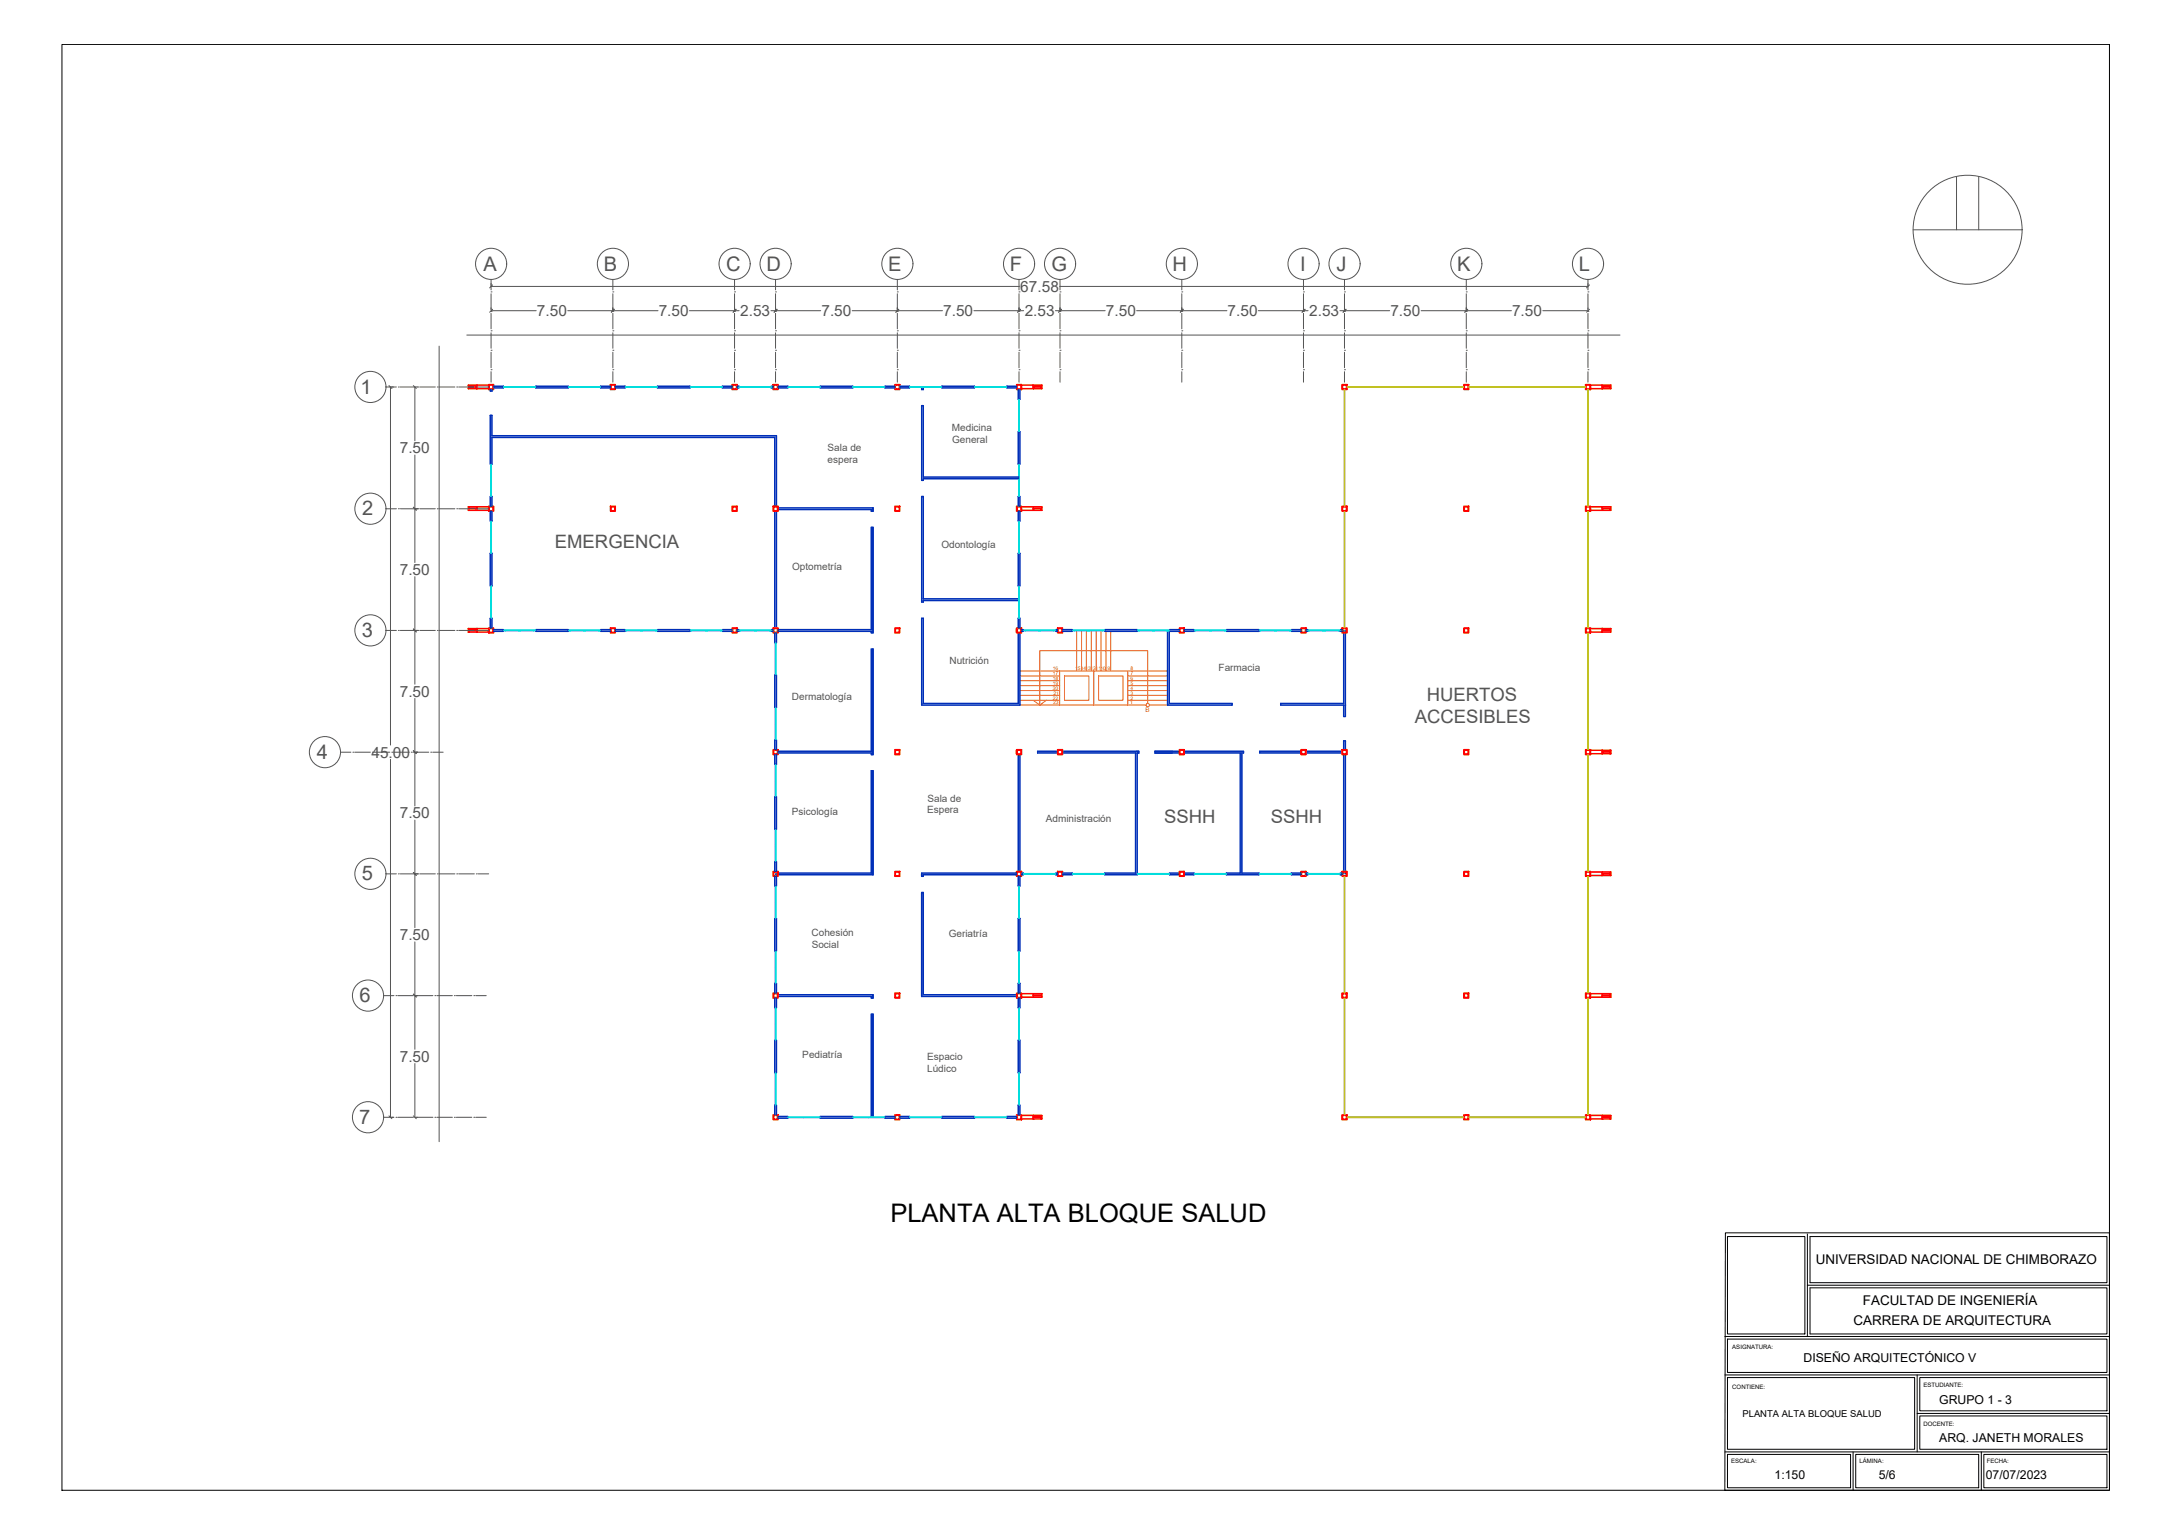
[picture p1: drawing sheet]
<svg xmlns="http://www.w3.org/2000/svg" width="841mm" height="594mm" viewBox="0 0 841 594" stroke-linecap="round" stroke-linejoin="round" font-family="sans-serif">
<g fill="none" stroke="#000" stroke-width=".39">
<path d="M24 17.2h792.8v559.9h-792.8zM668.1 477.4h148.7v99.7h-148.9zM668.9 478.9h30v37.7h-30zM699.8 477.9v39.7M700.9 478.9h114.9v17.9h-114.9zM699.8 497.7h117M700.9 498.7h114.9v17.9h-114.9zM667.9 517.6h148.9M668.9 518.6h146.9v12.9h-146.9zM667.9 532.5h148.9M668.9 533.5h72.5v27.8h-72.5zM742.3 532.5v29.8"/>
<path d="M743.4 533.5h72.4v12.9h-72.4zM742.3 547.4h74.5M743.4 548.4h72.4v12.9h-72.4zM667.9 562.3h148.9M668.9 563.3h47.7v12.9h-47.7zM717.5 562.3v14.8M718.6 563.3h47.6v12.9h-47.6zM767.2 562.3v14.8M768.2 563.3h47.6v12.9h-47.6z"/>
</g>
<!-- layer: envolvente -->
<g fill="none" stroke="#002eb8" stroke-width=".59">
<path d="M189.9 150.8v.6h.6v-.6M191.1 149.6h3.8v.6h-3.8M207.5 149.6h12.5v.6h-12.5zM236.4 149.6h-3.8v.6h3.8M238.2 149.6h3.8v.6h-3.8M254.6 149.6h12.6v.6h-12.6zM283.5 149.6h-3.8v.6h3.8M285.4 149.6h.7v.6h-.7M299.4 149.6h-.8v.6h.8M301.3 149.6h3.7v.6h-3.7M317.6 149.6h12.6v.6h-12.6zM346.5 149.6h-3.8v.6h3.8"/>
<path d="M348.4 149.6h3.8v.6h-3.8M356.9 150v.8h.6v-.8M364.7 149.6h12.6v.6h-12.6zM393.6 149.6h-3.7v.6h3.7M394.3 150.8v3.8h.6v-3.8M394.3 167.2h.6v12.5h-.6zM189.9 196.1v-3.8h.6v3.8M189.9 198v3.7h.6v-3.7M300 196.1v-26.7h-109.5v10.3h-.6v-18.8h.6v7.9h110.1v27.3M300 198v45.2M300.6 198v45.2M301.3 196.7h36.7v1.3h-.6v-.7h-36.1"/>
<path d="M394.3 196.1v-3.8h.6v3.8M394.3 198v3.7h.6v-3.7M394.4 184.8h-36.9v-27.7h-.6v28.9h.6v-.6h36.9M189.9 214.3h.6v12.6h-.6zM394.3 214.3h.6v12.6h-.6zM394.4 231.9h-36.9v-39.6h-.6v40.8h.6v-.5h36.9M189.9 243.2v-3.7h.6v3.7M191.1 243.9h3.8v.6h-3.8M207.5 243.9h12.5v.6h-12.5zM236.4 243.9h-3.8v.6h3.8M238.2 243.9h3.8v.6h-3.8M254.6 243.9h12.6v.6h-12.6z"/>
<path d="M283.5 243.9h-3.8v.6h3.8M285.4 243.9h.7v.6h-.7M299.4 243.9h-.8v.6h.8M300 245.1v3.8h.6v-3.8M301.3 243.9h36.1v-39.7h.6v40.9h-.6v-.6h-36.1M394.3 243.2v-3.7h.6v3.7M394.3 245.1v27.3h-36.8v-32.9h-.6v33.6h38v-28M395.5 243.9h.7v.6h-.7M409.5 243.9h-.7v.6h.7M411.4 243.9h3.8v.6h-3.8M427.8 243.9h12.5v.6h-12.5zM452.1 244.5v28.6h25v-.7h-24.4v-27.9"/>
<path d="M456.7 243.9h-3.8v.6h3.8M458.5 243.9h3.8v.6h-3.8M474.9 243.9h12.6v.6h-12.6zM503.8 243.9h-3.8v.6h3.8M505.7 243.9h.7v.6h-.7M519.7 243.9h-.7v.6h.7M520.3 244.2v28.2h-24.4v.7h24.4v4.4h.6v-33.3M300 261.4h.6v12.6h-.6zM300 290.3v-3.7h.6v3.7M300 292.2v3.8h.6v-3.8M301.3 291h36.1v-39.6h.6v40.8h-.6v-.6h-36.1M394.3 292.2v45.3"/>
<path d="M394.9 292.2v45.3M409.5 291h-7.7v.6h7.7M411.4 291h29.5v.6h-.6v47.2h-12.5v-.7h11.9v-46.5h-28.3M456.7 291h-9.5v.6h9.5M458.5 291h23v.6h-.6v46.5h6.6v.7h-12.6v-.7h5.3v-46.5h-21.7M503.8 291h-16v.6h16M505.7 291.6h14M505.7 291h14M520.3 290.3v-3.4h.6v3.4M520.3 292.2v45.3M520.9 292.2v45.3M300 308.6h.6v12.6h-.6z"/>
<path d="M300 337.5v-3.8h.6v3.8M300 339.4v3.7h.6v-3.7M300.3 338.1h37.1v-39.6h.6v40.3h-37.7M393.6 338.1h-36.7v1.3h.6v-.6h36.1M394.3 339.4v3.7h.6v-3.7M395.5 338.1h.7v.7h-.7M409.5 338.1h-.7v.7h.7M411.4 338.1h3.8v.7h-3.8M456.7 338.1h-3.8v.7h3.8M458.5 338.1h3.8v.7h-3.8M503.8 338.1h-3.8v.7h3.8M505.7 338.1h.7v.7h-.7"/>
<path d="M519.7 338.1h-.7v.7h.7M520.3 337.7v.7M520.9 337.7v.7M300 355.7h.6v12.6h-.6zM394.3 355.7h.6v12.6h-.6zM300 384.6v-3.8h.6v3.8M300 386.5v3.8h.6v-3.8M301.3 385.2h36.7v1.3h-.6v-.6h-36.1M393.6 385.2h-36.1v-39.5h-.6v40.2h36.7M394.3 384.6v-3.8h.6v3.8M394.3 386.5v3.8h.6v-3.8M300 402.9h.6v12.5h-.6z"/>
<path d="M394.3 402.9h.6v12.5h-.6zM300 431.8v-3.8h.6v3.8M301.3 432.4h3.7v.6h-3.7M317.6 432.4h12.6v.6h-12.6zM337.4 432.5v-39.7h.6v39.9M346.5 432.4h-3.8v.6h3.8M348.4 432.4h3.8v.6h-3.8M364.7 432.4h12.6v.6h-12.6zM393.6 432.4h-3.7v.6h3.7M394.3 431.8v-3.8h.6v3.8"/>
</g>
<!-- layer: Escaleras -->
<g fill="none" stroke="#dd6e00" stroke-width=".39">
<path d="M394.9 259.9h15.4M410.3 259.9h13.2v13.2h-13.2zM410.3 259.9v13.2h-15.4M416.9 244.3v15.6M418.8 244.3v15.6M420.7 244.3v15.6M422.6 244.3v15.6M423.5 259.9h13.2v13.2h-13.2zM424.5 244.3v15.6M426.3 244.3v15.6M428.2 244.5v15.4M430.1 244.5v15.4"/>
<path d="M436.7 259.9h15.4M394.9 261.8h15.4M394.9 263.6h15.4M394.9 265.5h15.4M394.9 267.4h15.4M394.9 269.3h15.4M394.9 271.2h15.4M400.1 271.2l2.5 1.9v-21.1h41.8v20.4M405.2 271.2l-2.6 1.9M412.2 261.8h9.4v9.4h-9.4zM425.4 261.8h9.4v9.4h-9.4zM436.7 261.8h15.4"/>
<path d="M436.7 263.6h15.4M436.7 265.5h15.4M436.7 267.4h15.4M436.7 269.3h15.4M436.7 271.2h15.4M436.7 273.1h7M445 273.1h7.1"/>
<circle cx="444.4" cy="273" r=".66"/>
</g>
<!-- layer: Estructura -->
<g fill="none" stroke="#f00" stroke-width=".59">
<path d="M181.6 149.2v.5h2.9v-.5h.2M181.6 150.5v-.6h2.9v.6M184.5 149.2h-3.2v1.3h7.9M184.7 149.2h4.5M184.7 149.2v1.3M189.2 148.9h1.9v1.9h-1.9zM189.4 149.1h1.5v1.5h-1.5zM236.4 148.9h1.8v1.9h-1.8zM236.5 149.1h1.6v1.5h-1.6zM283.5 148.9h1.9v1.9h-1.9zM283.7 149.1h1.5v1.5h-1.5zM299.4 148.9h1.9v1.9h-1.9z"/>
<path d="M299.6 149.1h1.5v1.5h-1.5zM301.3 149.2v1.4M346.5 148.9h1.9v1.9h-1.9zM346.7 149.1h1.5v1.5h-1.5zM393.6 148.9h1.9v1.9h-1.9zM393.9 149.1h1.4v1.5h-1.4zM395.5 149.2h4.5M400 149.2l.2 .5h3v-.5M400 149.2v1.3M400.2 150.5v-.6h3v.6M400.2 149.2h3.2v1.3h-7.9M519.7 148.9h1.9v1.9h-1.9z"/>
<path d="M519.8 149.1h1.6v1.5h-1.6zM566.8 148.9h1.9v1.9h-1.9zM567 149.1h1.5v1.5h-1.5zM613.9 148.9h2v1.9h-2zM614.1 149.1h1.5v1.5h-1.5zM615.9 149.2h4.4M620.3 149.2l.2 .5h3v-.5M620.3 149.2v1.3M620.5 150.5v-.6h3v.6M620.5 149.2h3.2v1.3h-7.8M181.6 196.3v.5h2.9v-.5h.2M181.6 197.6v-.6h2.9v.6"/>
<path d="M184.5 196.3h-3.2v1.3h7.9M184.7 196.3v1.3M184.7 196.3h4.5M189.2 196.1h1.9v1.9h-1.9zM189.4 196.3h1.5v1.5h-1.5zM236.4 196.1h1.8v1.9h-1.8zM236.5 196.3h1.6v1.5h-1.6zM283.5 196.1h1.9v1.9h-1.9zM283.7 196.3h1.5v1.5h-1.5zM299.4 196.1h1.9v1.9h-1.9zM299.6 196.3h1.5v1.5h-1.5zM301.3 196.4v1.3"/>
<path d="M346.5 196.1h1.9v1.9h-1.9zM346.7 196.3h1.5v1.5h-1.5zM393.6 196.1h1.9v1.9h-1.9zM393.9 196.3h1.4v1.5h-1.4zM395.5 196.3h4.5M400 196.3l.2 .5h3v-.5M400 196.3v1.3M400.2 197.6v-.6h3v.6M400.2 196.3h3.2v1.3h-7.9M519.7 196.1h1.9v1.9h-1.9zM519.8 196.3h1.6v1.5h-1.6zM566.8 196.1h1.9v1.9h-1.9z"/>
<path d="M567 196.3h1.5v1.5h-1.5zM613.9 196.1h2v1.9h-2zM614.1 196.3h1.5v1.5h-1.5zM615.9 196.3h4.4M620.3 196.3l.2 .5h3v-.5M620.3 196.3v1.3M620.5 197.6v-.6h3v.6M620.5 196.3h3.2v1.3h-7.8M181.6 243.4v.5h2.9v-.5h.2M181.6 244.8v-.6h2.9v.6M184.5 243.4h-3.2v1.4h7.9M184.7 243.4v1.4"/>
<path d="M184.7 243.4h4.5M189.2 243.2h1.9v1.9h-1.9zM189.4 243.4h1.5v1.5h-1.5zM236.4 243.2h1.8v1.9h-1.8zM236.5 243.4h1.6v1.5h-1.6zM283.5 243.2h1.9v1.9h-1.9zM283.7 243.4h1.5v1.5h-1.5zM299.4 243.2h1.9v1.9h-1.9zM299.6 243.4h1.5v1.5h-1.5zM301.3 243.5v1.3M346.5 243.2h1.9v1.9h-1.9zM346.7 243.4h1.5v1.5h-1.5z"/>
<path d="M393.6 243.2h1.9v1.9h-1.9zM393.6 243.5v1.3M393.9 243.4h1.4v1.5h-1.4zM409.5 243.2h1.9v1.9h-1.9zM409.7 243.4h1.5v1.5h-1.5zM456.7 243.2h1.8v1.9h-1.8zM456.8 243.4h1.6v1.5h-1.6zM503.8 243.2h1.9v1.9h-1.9zM503.8 243.5v1.3M504 243.4h1.5v1.5h-1.5zM519.7 243.2h1.9v1.9h-1.9zM519.8 243.4h1.6v1.5h-1.6z"/>
<path d="M566.8 243.2h1.9v1.9h-1.9zM567 243.4h1.5v1.5h-1.5zM613.9 243.2h2v1.9h-2zM614.1 243.4h1.5v1.5h-1.5zM615.9 243.4h4.4M620.3 243.4l.2 .5h3v-.5M620.3 243.4v1.4M620.5 244.8v-.6h3v.6M620.5 243.4h3.2v1.4h-7.8M299.4 290.3h1.9v1.9h-1.9zM299.6 290.5h1.5v1.5h-1.5zM346.5 290.3h1.9v1.9h-1.9z"/>
<path d="M346.7 290.5h1.5v1.5h-1.5zM393.6 290.3h1.9v1.9h-1.9zM393.6 290.6v1.4M393.9 290.5h1.4v1.5h-1.4zM409.5 290.3h1.9v1.9h-1.9zM409.7 290.5h1.5v1.5h-1.5zM456.7 290.3h1.8v1.9h-1.8zM456.8 290.5h1.6v1.5h-1.6zM503.8 290.3h1.9v1.9h-1.9zM503.8 290.6v1.4M504 290.5h1.5v1.5h-1.5zM519.7 290.3h1.9v1.9h-1.9z"/>
<path d="M519.8 290.5h1.6v1.5h-1.6zM566.8 290.3h1.9v1.9h-1.9zM567 290.5h1.5v1.5h-1.5zM613.9 290.3h2v1.9h-2zM614.1 290.5h1.5v1.5h-1.5zM615.9 290.5h4.4M620.3 290.5l.2 .6h3v-.6M620.3 290.5v1.4M620.5 291.9v-.6h3v.6M620.5 290.5h3.2v1.4h-7.8M299.4 337.5h1.9v1.9h-1.9zM299.6 337.7h1.5v1.5h-1.5z"/>
<path d="M346.5 337.5h1.9v1.9h-1.9zM346.7 337.7h1.5v1.5h-1.5zM393.6 337.5h1.9v1.9h-1.9zM393.6 337.7v1.4M393.9 337.7h1.4v1.5h-1.4zM409.5 337.5h1.9v1.9h-1.9zM409.7 337.7h1.5v1.5h-1.5zM456.7 337.5h1.8v1.9h-1.8zM456.8 337.7h1.6v1.5h-1.6zM503.8 337.5h1.9v1.9h-1.9zM503.8 337.7v1.4M504 337.7h1.5v1.5h-1.5z"/>
<path d="M519.7 337.5h1.9v1.9h-1.9zM519.8 337.7h1.6v1.5h-1.6zM566.8 337.5h1.9v1.9h-1.9zM567 337.7h1.5v1.5h-1.5zM613.9 337.5h2v1.9h-2zM614.1 337.7h1.5v1.5h-1.5zM615.9 337.7h4.4M620.3 337.7l.2 .5h3v-.5M620.3 337.7v1.4M620.5 339.1v-.7h3v.7M620.5 337.7h3.2v1.4h-7.8M299.4 384.6h1.9v1.9h-1.9z"/>
<path d="M299.6 384.8h1.5v1.5h-1.5zM346.5 384.6h1.9v1.9h-1.9zM346.7 384.8h1.5v1.5h-1.5zM393.6 384.6h1.9v1.9h-1.9zM393.9 384.8h1.4v1.5h-1.4zM395.5 384.8h4.5M400 384.8l.2 .6h3v-.6M400 384.8v1.4M400.2 386.2v-.7h3v.7M400.2 384.8h3.2v1.4h-7.9M519.7 384.6h1.9v1.9h-1.9zM519.8 384.8h1.6v1.5h-1.6z"/>
<path d="M566.8 384.6h1.9v1.9h-1.9zM567 384.8h1.5v1.5h-1.5zM613.9 384.6h2v1.9h-2zM614.1 384.8h1.5v1.5h-1.5zM615.9 384.8h4.4M620.3 384.8l.2 .6h3v-.6M620.3 384.8v1.4M620.5 386.2v-.7h3v.7M620.5 384.8h3.2v1.4h-7.8M299.4 431.8h1.9v1.8h-1.9zM299.6 431.9h1.5v1.6h-1.5zM346.5 431.8h1.9v1.8h-1.9z"/>
<path d="M346.7 431.9h1.5v1.6h-1.5zM393.6 431.8h1.9v1.8h-1.9zM393.9 431.9h1.4v1.6h-1.4zM395.5 432h4.5M400 432l.2 .5h3v-.5M400 432v1.3M400.2 433.3v-.6h3v.6M400.2 432h3.2v1.3h-7.9M519.7 431.8h1.9v1.8h-1.9zM519.8 431.9h1.6v1.6h-1.6zM566.8 431.8h1.9v1.8h-1.9zM567 431.9h1.5v1.6h-1.5z"/>
<path d="M613.9 431.8h2v1.8h-2zM614.1 431.9h1.5v1.6h-1.5zM615.9 432h4.4M620.3 432l.2 .5h3v-.5M620.3 432v1.3M620.5 433.3v-.6h3v.6M620.5 432h3.2v1.3h-7.8"/>
</g>
<!-- layer: ventanas -->
<g fill="none" stroke="#0dd" stroke-width=".39">
<path d="M194.9 149.7h12.6M194.9 150h12.6M195.5 149.7v.3M195.5 149.8h5.4M195.5 150h5.4M200.9 149.7v.3M201.2 149.7v.3M201.5 149.8h5.3M201.5 150h5.3M201.5 149.7v.3M206.8 149.7v.3M220 149.7h12.6"/>
<path d="M220 150h12.6M220.6 149.8h5.4M220.6 150h5.4M220.6 149.7v.3M226 149.7v.3M226.3 149.7v.3M226.6 149.8h5.4M226.6 150h5.4M226.6 149.7v.3M232 149.7v.3M242 149.7h12.6M242 150h12.6"/>
<path d="M242.6 149.8h5.4M242.6 150h5.4M242.6 149.7v.3M248 149.7v.3M248.3 149.7v.3M248.6 149.8h5.3M248.6 150h5.3M248.6 149.7v.3M253.9 149.7v.3M267.2 149.7h12.5M267.2 150h12.5M267.8 149.8h5.3"/>
<path d="M267.8 150h5.3M267.8 149.7v.3M273.1 149.7v.3M273.5 149.7v.3M273.8 149.8h5.3M273.8 150h5.3M273.8 149.7v.3M279.1 149.7v.3M286.1 149.7h12.5M286.1 150h12.5M286.7 149.8h5.3M286.7 150h5.3"/>
<path d="M286.7 149.7v.3M292 149.7v.3M292.4 149.7v.3M292.7 149.8h5.3M292.7 150h5.3M292.7 149.7v.3M298 149.7v.3M305 149.7h12.6M305 150h12.6M305.7 149.8h5.3M305.7 150h5.3M305.7 149.7v.3"/>
<path d="M311 149.7v.3M311.3 149.7v.3M311.6 149.8h5.4M311.6 150h5.4M311.6 149.7v.3M317 149.7v.3M330.2 149.7h12.5M330.2 150h12.5M330.8 149.8h5.4M330.8 150h5.4M330.8 149.7v.3M336.2 149.7v.3"/>
<path d="M336.5 149.7v.3M336.7 149.8h5.4M336.7 150h5.4M336.7 149.7v.3M342.1 149.7v.3M352.2 149.7h12.5M352.2 150h12.5M352.8 149.8h5.3M352.8 150h5.3M352.8 149.7v.3M358.1 149.7v.3M358.5 149.7v.3"/>
<path d="M358.8 149.8h5.3M358.8 150h5.3M358.8 149.7v.3M364.1 149.7v.3M377.3 149.7h12.6M377.3 150h12.6M377.9 149.8h5.4M377.9 150h5.4M377.9 149.7v.3M383.3 149.7v.3M383.6 149.7v.3M383.9 149.8h5.3"/>
<path d="M383.9 150h5.3M383.9 149.7v.3M389.2 149.7v.3M394.4 154.6v12.6M394.4 155.2h.3M394.5 155.2v5.4M394.7 155.2v5.4M394.7 154.6v12.6M190 179.7v12.6M190.3 179.7v12.6M394.4 179.7v12.6M394.4 166.6h.3"/>
<path d="M394.4 160.9h.3M394.4 160.6h.3M394.4 161.2h.3M394.5 161.2v5.4M394.7 161.2v5.4M394.7 179.7v12.6M190 180.4h.3M190 191.7h.3M190 186h.3M190 185.7h.3M190 186.3h.3M190.1 180.4v5.3"/>
<path d="M190.1 186.3v5.4M190.2 180.4v5.3M190.2 186.3v5.4M394.4 180.4h.3M394.4 191.7h.3M394.4 186h.3M394.4 185.7h.3M394.4 186.3h.3M394.5 180.4v5.3M394.5 186.3v5.4M394.7 180.4v5.3M394.7 186.3v5.4"/>
<path d="M190 201.7v12.6M190 202.4h.3M190 213.7h.3M190 208h.3M190 207.7h.3M190 208.3h.3M190.1 202.4v5.3M190.1 208.3v5.4M190.2 202.4v5.3M190.2 208.3v5.4M190.3 201.7v12.6M394.4 202.4h.3"/>
<path d="M394.4 213.7h.3M394.4 208h.3M394.4 207.7h.3M394.4 208.3h.3M394.4 201.7v12.6M394.5 202.4v5.3M394.5 208.3v5.4M394.7 202.4v5.3M394.7 208.3v5.4M394.7 201.7v12.6M190 226.9v12.6M190 227.5h.3"/>
<path d="M190 238.8h.3M190 233.1h.3M190 232.8h.3M190 233.5h.3M190.1 227.5v5.3M190.1 233.5v5.3M190.2 227.5v5.3M190.2 233.5v5.3M190.3 226.9v12.6M394.4 227.5h.3M394.4 238.8h.3M394.4 233.1h.3"/>
<path d="M394.4 232.8h.3M394.4 233.5h.3M394.4 226.9v12.6M394.5 227.5v5.3M394.5 233.5v5.3M394.7 227.5v5.3M394.7 233.5v5.3M394.7 226.9v12.6M194.9 244h12.6M194.9 244.3h12.6M195.5 244v.3M195.5 244.1h5.4"/>
<path d="M195.5 244.2h5.4M200.9 244v.3M201.2 244v.3M201.5 244v.3M201.5 244.1h5.3M201.5 244.2h5.3M206.8 244v.3M220 244h12.6M220 244.3h12.6M220.6 244v.3M220.6 244.1h5.4M220.6 244.2h5.4"/>
<path d="M226 244v.3M226.3 244v.3M226.6 244v.3M226.6 244.1h5.4M226.6 244.2h5.4M232 244v.3M242 244h12.6M242 244.3h12.6M242.6 244v.3M242.6 244.1h5.4M242.6 244.2h5.4M248 244v.3"/>
<path d="M248.3 244v.3M248.6 244v.3M248.6 244.1h5.3M248.6 244.2h5.3M253.9 244v.3M267.2 244h12.5M267.2 244.3h12.5M267.8 244v.3M267.8 244.1h5.3M267.8 244.2h5.3M273.1 244v.3M273.5 244v.3"/>
<path d="M273.8 244v.3M273.8 244.1h5.3M273.8 244.2h5.3M279.1 244v.3M286.1 244h12.5M286.1 244.3h12.5M286.7 244v.3M286.7 244.1h5.3M286.7 244.2h5.3M292 244v.3M292.4 244v.3M292.7 244v.3"/>
<path d="M292.7 244.1h5.3M292.7 244.2h5.3M298 244v.3M300.2 248.9v12.5M300.2 249.5h.3M300.2 255.2h.3M300.2 254.9h.3M300.2 255.5h.3M300.3 249.5v5.4M300.3 255.5v5.3M300.4 249.5v5.4M300.4 255.5v5.3"/>
<path d="M300.5 248.9v12.5M396.2 244h12.6M396.2 244.3h12.6M396.9 244.1h5.3M396.9 244.2h5.3M396.9 244v.3M402.2 244v.3M402.5 244v.3M402.8 244.1h5.4M402.8 244.2h5.4M402.8 244v.3M408.2 244v.3"/>
<path d="M415.2 244h12.6M415.2 244.3h12.6M415.8 244.1h5.4M415.8 244.2h5.4M415.8 244v.3M421.2 244v.3M421.5 244v.3M421.8 244.1h5.3M421.8 244.2h5.3M421.8 244v.3M427.1 244v.3M440.3 244h12.6"/>
<path d="M440.3 244.3h12.6M440.9 244.1h5.4M440.9 244.2h5.4M440.9 244v.3M446.3 244v.3M446.6 244v.3M446.9 244.1h5.4M446.9 244.2h5.4M446.9 244v.3M452.3 244v.3M462.3 244h12.6M462.3 244.3h12.6"/>
<path d="M462.9 244.1h5.4M462.9 244.2h5.4M462.9 244v.3M468.3 244v.3M468.6 244v.3M468.9 244.1h5.3M468.9 244.2h5.3M468.9 244v.3M474.2 244v.3M487.5 244h12.5M487.5 244.3h12.5M488.1 244.1h5.3"/>
<path d="M488.1 244.2h5.3M488.1 244v.3M493.4 244v.3M493.7 244v.3M494.1 244.1h5.3M494.1 244.2h5.3M494.1 244v.3M499.4 244v.3M506.4 244h12.6M506.4 244.3h12.6M507 244.1h5.3M507 244.2h5.3"/>
<path d="M507 244v.3M512.3 244v.3M512.7 244v.3M513 244.1h5.3M513 244.2h5.3M513 244v.3M518.3 244v.3M300.2 274v12.6M300.2 274.6h.3M300.2 280h.3M300.2 260.8h.3M300.3 274.6v5.4"/>
<path d="M300.4 274.6v5.4M300.5 274v12.6M300.2 296v12.6M300.2 285.9h.3M300.2 280.3h.3M300.2 280.6h.3M300.2 296.6h.3M300.3 280.6v5.3M300.3 296.6v5.4M300.4 280.6v5.3M300.4 296.6v5.4M300.5 296v12.6"/>
<path d="M300.2 307.9h.3M300.2 302.3h.3M300.2 302h.3M300.2 302.6h.3M300.3 302.6v5.3M300.4 302.6v5.3M300.2 321.2v12.5M300.2 321.8h.3M300.2 333.1h.3M300.2 327.4h.3M300.2 327.1h.3M300.2 327.8h.3"/>
<path d="M300.3 321.8v5.3M300.3 327.8v5.3M300.4 321.8v5.3M300.4 327.8v5.3M300.5 321.2v12.5M396.2 338.3h12.6M396.2 338.6h12.6M396.9 338.4h5.3M396.9 338.5h5.3M396.9 338.3v.3M402.2 338.3v.3M402.5 338.3v.3"/>
<path d="M402.8 338.4h5.4M402.8 338.5h5.4M402.8 338.3v.3M408.2 338.3v.3M415.2 338.3h12.6M415.2 338.6h12.6M415.8 338.3v.3M415.8 338.4h5.4M415.8 338.5h5.4M421.2 338.3v.3M421.5 338.3v.3M421.8 338.3v.3"/>
<path d="M421.8 338.4h5.3M421.8 338.5h5.3M427.1 338.3v.3M440.3 338.3h12.6M440.3 338.6h12.6M440.9 338.3v.3M440.9 338.4h5.4M440.9 338.5h5.4M446.3 338.3v.3M446.6 338.3v.3M446.9 338.3v.3M446.9 338.4h5.4"/>
<path d="M446.9 338.5h5.4M452.3 338.3v.3M462.3 338.3h12.6M462.3 338.6h12.6M462.9 338.3v.3M462.9 338.4h5.4M462.9 338.5h5.4M468.3 338.3v.3M468.6 338.3v.3M468.9 338.3v.3M468.9 338.4h5.3M468.9 338.5h5.3"/>
<path d="M474.2 338.3v.3M487.5 338.3h12.5M487.5 338.6h12.5M488.1 338.3v.3M488.1 338.4h5.3M488.1 338.5h5.3M493.4 338.3v.3M493.7 338.3v.3M494.1 338.3v.3M494.1 338.4h5.3M494.1 338.5h5.3M499.4 338.3v.3"/>
<path d="M506.4 338.3h12.6M506.4 338.6h12.6M507 338.4h5.3M507 338.5h5.3M507 338.3v.3M512.3 338.3v.3M512.7 338.3v.3M513 338.4h5.3M513 338.5h5.3M513 338.3v.3M518.3 338.3v.3M300.2 343.1v12.6"/>
<path d="M300.2 343.8h.3M300.2 355.1h.3M300.2 349.4h.3M300.2 349.1h.3M300.2 349.7h.3M300.3 343.8v5.3M300.3 349.7v5.4M300.4 343.8v5.3M300.4 349.7v5.4M300.5 343.1v12.6M394.4 343.8h.3M394.4 355.1h.3"/>
<path d="M394.4 349.4h.3M394.4 349.1h.3M394.4 349.7h.3M394.4 343.1v12.6M394.5 343.8v5.3M394.5 349.7v5.4M394.7 343.8v5.3M394.7 349.7v5.4M394.7 343.1v12.6M300.2 368.3v12.5M300.2 368.9h.3M300.2 374.6h.3"/>
<path d="M300.2 374.2h.3M300.2 374.9h.3M300.3 368.9v5.3M300.3 374.9v5.3M300.4 368.9v5.3M300.4 374.9v5.3M300.5 368.3v12.5M394.4 368.9h.3M394.4 374.6h.3M394.4 374.2h.3M394.4 374.9h.3M394.4 368.3v12.5"/>
<path d="M394.5 368.9v5.3M394.5 374.9v5.3M394.7 368.9v5.3M394.7 374.9v5.3M394.7 368.3v12.5M300.2 390.3v12.6M300.2 380.2h.3M300.2 390.9h.3M300.2 396.6h.3M300.2 396.3h.3M300.2 396.9h.3M300.3 390.9v5.4"/>
<path d="M300.3 396.9v5.3M300.4 390.9v5.4M300.4 396.9v5.3M300.5 390.3v12.6M394.4 380.2h.3M394.4 390.9h.3M394.4 396.6h.3M394.4 396.3h.3M394.4 396.9h.3M394.4 390.3v12.6M394.5 390.9v5.4M394.5 396.9v5.3"/>
<path d="M394.7 390.9v5.4M394.7 396.9v5.3M394.7 390.3v12.6M300.2 415.4v12.6M300.2 416.1h.3M300.2 402.2h.3M300.3 416.1v5.3M300.4 416.1v5.3M300.5 415.4v12.6M394.4 416.1h.3M394.4 402.2h.3M394.4 415.4v12.6"/>
<path d="M394.5 416.1v5.3M394.7 416.1v5.3M394.7 415.4v12.6M300.2 427.4h.3M300.2 421.7h.3M300.2 421.4h.3M300.2 422h.3M300.3 422v5.4M300.4 422v5.4M305 432.5h12.6M305 432.9h12.6M305.7 432.5v.4"/>
<path d="M305.7 432.7h5.3M305.7 432.8h5.3M311 432.5v.4M311.3 432.5v.4M311.6 432.5v.4M311.6 432.7h5.4M311.6 432.8h5.4M317 432.5v.4M330.2 432.5h12.5M330.2 432.9h12.5M330.8 432.5v.4M330.8 432.7h5.4"/>
<path d="M330.8 432.8h5.4M336.2 432.5v.4M336.5 432.5v.4M336.7 432.5v.4M336.7 432.7h5.4M336.7 432.8h5.4M342.1 432.5v.4M352.2 432.5h12.5M352.2 432.9h12.5M352.8 432.5v.4M352.8 432.7h5.3M352.8 432.8h5.3"/>
<path d="M358.1 432.5v.4M358.5 432.5v.4M358.8 432.5v.4M358.8 432.7h5.3M358.8 432.8h5.3M364.1 432.5v.4M377.3 432.5h12.6M377.3 432.9h12.6M377.9 432.5v.4M377.9 432.7h5.4M377.9 432.8h5.4M383.3 432.5v.4"/>
<path d="M383.6 432.5v.4M383.9 432.5v.4M383.9 432.7h5.3M383.9 432.8h5.3M389.2 432.5v.4M394.4 427.4h.3M394.4 421.7h.3M394.4 421.4h.3M394.4 422h.3M394.5 422v5.4M394.7 422v5.4"/>
</g>
<!-- layer: Barandal -->
<g fill="none" stroke="#b8b800" stroke-width=".39">
<path d="M520.5 150.8v45.3M520.8 150.8v45.3M521.6 150h45.2M521.6 149.7h45.2M568.7 150h45.2M568.7 149.7h45.2M614.8 150.8v45.3M615 150.8v45.3M520.5 198v45.2M520.8 198v45.2M614.8 198v45.2M615 198v45.2"/>
<path d="M614.8 245.1v45.2M615 245.1v45.2M614.8 292.2v45.3M615 292.2v45.3M520.5 339.4v45.2M520.8 339.4v45.2M614.8 339.4v45.2M615 339.4v45.2M520.5 386.5v45.3M520.8 386.5v45.3M614.8 386.5v45.3M615 386.5v45.3"/>
<path d="M521.6 432.9h45.2M521.6 432.5h45.2M568.7 432.9h45.2M568.7 432.5h45.2"/>
</g>
<!-- layer: Texto -->
<g fill="none" stroke="#545454" stroke-width=".39">
<path d="M757.6 68.3v20.7M766.2 68.3v20.7M740.8 89h42.2M190.1 109.8v.7M190.1 119.2v.7M190.1 110.9h204.6M237.3 119.2v.7M284.4 119.2v.7M300.3 119.2v.7M347.5 119.2v.7M394.6 119.2v.7M410.3 110.9h204.6"/>
<path d="M410.4 119.2v.7M457.6 119.2v.7M504.7 119.2v.7M520.6 119.2v.7M567.8 119.2v.7M614.9 109.8v.7M614.9 119.2v.7M190.1 120.3h17.5M219.8 120.3h35M266.9 120.3h19.3M298.5 120.3h19.3M330 120.3h34.9"/>
<path d="M377.1 120.3h19.3M408.7 120.3h19.2M440.1 120.3h35M487.2 120.3h19.3M518.8 120.3h19.3M550.3 120.3h34.9M597.4 120.3h17.5M151.2 149.9v138.7M151.6 149.9h.7M160.6 149.9v20.8M161 149.9h.7M160.6 176.2v41.7"/>
<path d="M161 197h.7M160.6 223.3v41.7M161 244.2h.7M160.6 270.5v41.6M151.2 294.1v138.6M161 291.3h.7M160.6 317.6v41.7M161 338.4h.7M160.6 364.8v41.6M161 385.6h.7M160.6 411.9v20.8M151.6 432.7h.7"/>
<path d="M161 432.7h.7"/>
<circle cx="761.9" cy="89" r="21.1"/>
</g>
<g fill="none" stroke="#545454" stroke-width=".39">
<path d="M190.1 113h.1M190.1 108.2v4.1M190.1 113.8v6M237.3 113h.1M237.3 108.2v4.1M237.3 113.8v6M284.4 113h.1M284.4 108.2v4.1M284.4 113.8v6M300.3 113h.1M300.3 108.2v4.1M300.3 113.8v6"/>
<path d="M347.5 113h.1M347.5 108.2v4.1M347.5 113.8v6M394.6 113h.1M394.6 108.2v4.1M394.6 113.8v6M410.4 113h.1M410.4 108.2v4.1M410.4 113.8v6M457.6 113h.1M457.6 108.2v4.1M457.6 113.8v6"/>
<path d="M504.7 113h.1M504.7 108.2v4.1M504.7 113.8v6M520.6 113h.1M520.6 108.2v4.1M520.6 113.8v6M567.8 113h.1M567.8 108.2v4.1M567.8 113.8v6M614.9 113h.1M614.9 108.2v4.1M614.9 113.8v6"/>
<path d="M170 134v308.1M180.7 129.8h446.6M190.1 135.7h.1M190.1 128.1h.1M190.1 120.6h.1M190.1 121.3v6.1M190.1 128.9v6M190.1 136.4v6M237.3 135.7h.1M237.3 128.1h.1M237.3 120.6h.1M237.3 121.3v6.1"/>
<path d="M237.3 128.9v6M237.3 136.4v6M284.4 135.7h.1M284.4 128.1h.1M284.4 120.6h.1M284.4 121.3v6.1M284.4 128.9v6M284.4 136.4v6M300.3 135.7h.1M300.3 128.1h.1M300.3 120.6h.1M300.3 121.3v6.1"/>
<path d="M300.3 128.9v6M300.3 136.4v6M347.5 135.7h.1M347.5 128.1h.1M347.5 120.6h.1M347.5 121.3v6.1M347.5 128.9v6M347.5 136.4v6M394.6 135.7h.1M394.6 128.1h.1M394.6 120.6h.1M394.6 121.3v6.1"/>
<path d="M394.6 128.9v6M394.6 136.4v6M410.4 135.7h.1M410.4 128.1h.1M410.4 120.6h.1M410.4 121.3v6.1M410.4 128.9v6M410.4 136.4v6M457.6 135.7h.1M457.6 128.1h.1M457.6 120.6h.1M457.6 121.3v6.1"/>
<path d="M457.6 128.9v6M457.6 136.4v6M504.7 135.7h.1M504.7 128.1h.1M504.7 120.6h.1M504.7 121.3v6.1M504.7 128.9v6M504.7 136.4v6M520.6 135.7h.1M520.6 128.1h.1M520.6 120.6h.1M520.6 121.3v6.1"/>
<path d="M520.6 128.9v6M520.6 136.4v6M567.8 135.7h.1M567.8 128.1h.1M567.8 120.6h.1M567.8 121.3v6.1M567.8 128.9v6M567.8 136.4v6M614.9 135.7h.1M614.9 128.1h.1M614.9 120.6h.1M614.9 121.3v6.1"/>
<path d="M614.9 128.9v6M614.9 136.4v6M149.4 149.9h4.1M154.2 149.9h.1M155 149.9h6M161.8 149.9h.1M162.5 149.9h6.1M169.3 149.9h.1M170.1 149.9h6M176.9 149.9h.1M177.6 149.9h6.1M184.4 149.9h.1"/>
<path d="M185.2 149.9h4M190.1 143.2h.1M190.1 143.9v4.1M237.3 143.2h.1M237.3 143.9v4.1M284.4 143.2h.1M284.4 143.9v4.1M300.3 143.2h.1M300.3 143.9v4.1M347.5 143.2h.1M347.5 143.9v4.1M394.6 143.2h.1"/>
<path d="M394.6 143.9v4.1M410.4 143.2h.1M410.4 143.9v4.1M457.6 143.2h.1M457.6 143.9v4.1M504.7 143.2h.1M504.7 143.9v4.1M520.6 143.2h.1M520.6 143.9v4.1M567.8 143.2h.1M567.8 143.9v4.1M614.9 143.2h.1"/>
<path d="M614.9 143.9v4.1M149.4 197h4.1M154.2 197h.1M155 197h6M161.8 197h.1M162.5 197h6.1M169.3 197h.1M170.1 197h6M176.9 197h.1M177.6 197h6.1M184.4 197h.1M185.2 197h4"/>
<path d="M149.4 244.2h4.1M154.2 244.2h.1M155 244.2h6M161.8 244.2h.1M162.5 244.2h6.1M169.3 244.2h.1M170.1 244.2h6M176.9 244.2h.1M177.6 244.2h6.1M184.4 244.2h.1M185.2 244.2h4M131.8 291.3h4.1"/>
<path d="M136.6 291.3h.1M137.4 291.3h6M144.2 291.3h.1M144.9 291.3h6M151.7 291.3h.1M152.5 291.3h6M159.2 291.3h.1M160 291.3h6M166.8 291.3h.1M167.5 291.3h4.1M149.4 338.4h4.1M154.2 338.4h.1"/>
<path d="M155 338.4h6M161.8 338.4h.1M162.5 338.4h6.1M169.3 338.4h.1M170.1 338.4h6M176.9 338.4h.1M177.6 338.4h6.1M184.4 338.4h.1M185.2 338.4h4M148.5 385.6h4.1M153.3 385.6h.1M154 385.6h6.1"/>
<path d="M160.9 385.6h.1M161.6 385.6h6M168.4 385.6h.1M169.1 385.6h6.1M175.9 385.6h.1M176.7 385.6h6M183.5 385.6h.1M184.2 385.6h4.1M148.5 432.7h4.1M153.3 432.7h.1M154 432.7h6.1M160.9 432.7h.1"/>
<path d="M161.6 432.7h6M168.4 432.7h.1M169.1 432.7h6.1M175.9 432.7h.1M176.7 432.7h6M183.5 432.7h.1M184.2 432.7h4.1"/>
<circle cx="190.2" cy="102.2" r="6"/>
<circle cx="237.3" cy="102.2" r="6"/>
<circle cx="284.4" cy="102.2" r="6"/>
<circle cx="300.3" cy="102.2" r="6"/>
<circle cx="347.5" cy="102.2" r="6"/>
<circle cx="394.6" cy="102.2" r="6"/>
<circle cx="410.5" cy="102.2" r="6"/>
<circle cx="457.6" cy="102.2" r="6"/>
<circle cx="504.7" cy="102.2" r="6"/>
<circle cx="520.6" cy="102.2" r="6"/>
<circle cx="567.8" cy="102.2" r="6"/>
<circle cx="614.9" cy="102.2" r="6"/>
<circle cx="143.4" cy="149.9" r="6"/>
<circle cx="143.4" cy="197" r="6"/>
<circle cx="143.4" cy="244.1" r="6"/>
<circle cx="125.8" cy="291.3" r="6"/>
<circle cx="143.4" cy="338.4" r="6"/>
<circle cx="142.5" cy="385.6" r="6"/>
<circle cx="142.5" cy="432.7" r="6"/>
</g>
<!-- layer: 0 -->
<g fill="none" stroke="#545454" stroke-width=".39">
<path d="M190.7 110.3l-1.1 1.2M190.7 119.8l-1.1 1.1M237.9 119.8l-1.2 1.1M285 119.8l-1.1 1.1M300.9 119.8l-1.2 1.1M348 119.8l-1.1 1.1M395.2 119.8l-1.2 1.1M411 119.8l-1.1 1.1M458.2 119.8l-1.2 1.1M505.3 119.8l-1.1 1.1M521.2 119.8l-1.1 1.1M568.3 119.8l-1.1 1.1"/>
<path d="M615.5 110.3l-1.2 1.2M615.5 119.8l-1.2 1.1M150.6 149.3l1.2 1.2M160 149.3l1.2 1.2M160 196.4l1.2 1.2M160 243.6l1.2 1.1M160 290.7l1.2 1.2M160 337.9l1.2 1.1M160 385l1.2 1.1M150.6 432.2l1.2 1.1M160 432.2l1.2 1.1"/>
</g>
<text font-size="9.9" x="344.7" y="473.1">PLANTA ALTA BLOQUE SALUD</text>
<g font-size="7.8" fill="#545454">
<text x="187.2" y="104.8">A</text>
<text x="233.8" y="104.8">B</text>
<text x="281.1" y="104.9">C</text>
<text x="296.8" y="104.8">D</text>
<text x="343.9" y="104.8">E</text>
<text x="391" y="104.8">F</text>
<text x="407.1" y="104.9">G</text>
<text x="454.1" y="104.8">H</text>
<text x="503.5" y="104.8">I</text>
<text x="517.5" y="104.8">J</text>
<text x="564.2" y="104.8">K</text>
<text x="611.4" y="104.8">L</text>
<text x="139.6" y="152.5">1</text>
<text x="140.2" y="199.6">2</text>
<text x="140.1" y="246.7">3</text>
<text x="122.7" y="293.8">4</text>
<text x="140.1" y="341">5</text>
<text x="139.2" y="388.1">6</text>
<text x="139.1" y="435.2">7</text>
</g>
<g font-size="7.2" fill="#545454">
<text x="214.9" y="212.2">EMERGENCIA</text>
<text x="552.5" y="271.5">HUERTOS</text>
<text x="547.8" y="280.1">ACCESIBLES</text>
<text x="450.8" y="318.9">SSHH</text>
<text x="492.1" y="318.9">SSHH</text>
</g>
<g font-size="6" fill="#545454">
<text x="395.1" y="113">67.58</text>
<text x="207.9" y="122.4">7.50</text>
<text x="255" y="122.4">7.50</text>
<text x="286.6" y="122.4">2.53</text>
<text x="318.1" y="122.4">7.50</text>
<text x="365.2" y="122.4">7.50</text>
<text x="396.8" y="122.4">2.53</text>
<text x="428.2" y="122.4">7.50</text>
<text x="475.3" y="122.4">7.50</text>
<text x="506.9" y="122.4">2.53</text>
<text x="538.4" y="122.4">7.50</text>
<text x="585.5" y="122.4">7.50</text>
<text x="154.8" y="175.6">7.50</text>
<text x="154.8" y="222.7">7.50</text>
<text x="154.8" y="269.8">7.50</text>
<text x="143.8" y="293.4">45.00</text>
<text x="154.8" y="317">7.50</text>
<text x="154.8" y="364.1">7.50</text>
<text x="154.8" y="411.2">7.50</text>
</g>
<g font-size="5.2">
<text x="703.1" y="489.5">UNIVERSIDAD NACIONAL DE CHIMBORAZO</text>
<text x="721.3" y="505.5">FACULTAD DE INGENIERÍA</text>
<text x="717.7" y="513.2">CARRERA DE ARQUITECTURA</text>
</g>
<g font-size="4.7">
<text x="698.4" y="527.4">DISEÑO ARQUITECTÓNICO V</text>
<text x="750.9" y="543.6">GRUPO 1 - 3</text>
<text x="750.9" y="558.5">ARQ. JANETH MORALES</text>
<text x="687.1" y="572.7">1:150</text>
<text x="727.4" y="572.7">5/6</text>
<text x="768.9" y="572.7">07/07/2023</text>
</g>
<g font-size="3.9" fill="#545454">
<text x="368.6" y="167">Medicina</text>
<text x="368.7" y="171.7">General</text>
<text x="320.4" y="174.6">Sala de</text>
<text x="320.4" y="179.2">espera</text>
<text x="364.5" y="212.3">Odontología</text>
<text x="306.7" y="220.7">Optometría</text>
<text x="367.7" y="257.3">Nutrición</text>
<text x="471.9" y="259.7">Farmacia</text>
<text x="306.6" y="271.2">Dermatología</text>
<text x="359.1" y="310.4">Sala de</text>
<text x="306.6" y="315.6">Psicología</text>
<text x="359" y="315">Espera</text>
<text x="404.9" y="318.1">Administración</text>
<text x="314.3" y="362.6">Cohesión</text>
<text x="367.4" y="362.8">Geriatría</text>
<text x="314.3" y="367.3">Social</text>
<text x="310.7" y="409.9">Pediatría</text>
<text x="359" y="410.5">Espacio</text>
<text x="359" y="415.1">Lúdico</text>
</g>
<text font-size="3.7" x="674.7" y="548.8">PLANTA ALTA BLOQUE SALUD</text>
<text font-size="2.4" fill="#dd6e00" x="443.6" y="275.9">B</text>
<g font-size="2.3">
<text x="670.8" y="522.4">ASIGNATURA:</text>
<text x="670.8" y="537.8">CONTIENE:</text>
<text x="744.8" y="537.2">ESTUDIANTE:</text>
<text x="744.8" y="552.2">DOCENTE:</text>
<text x="670.3" y="566.7">ESCALA:</text>
<text x="720" y="566.6">LÁMINA:</text>
<text x="769.3" y="566.6">FECHA:</text>
</g>
<g font-size="1.9" fill="#dd6e00">
<text x="407.7" y="263.4">18</text>
<text x="407.7" y="261.5">17</text>
<text x="407.7" y="259.6">16</text>
<text x="416.3" y="259.6">151413121110</text>
<text x="428.8" y="259.6">9</text>
<text x="437.8" y="263.4">6</text>
<text x="437.8" y="261.5">7</text>
<text x="437.8" y="259.6">8</text>
<text x="407.7" y="267.2">20</text>
<text x="407.7" y="265.3">19</text>
<text x="407.9" y="269">21</text>
<text x="437.7" y="269">3</text>
<text x="437.8" y="267.2">4</text>
<text x="437.8" y="265.3">5</text>
<text x="407.7" y="270.9">22</text>
<text x="407.7" y="272.8">23</text>
<text x="437.7" y="272.8">1</text>
<text x="437.8" y="270.9">2</text>
</g>
</svg>
